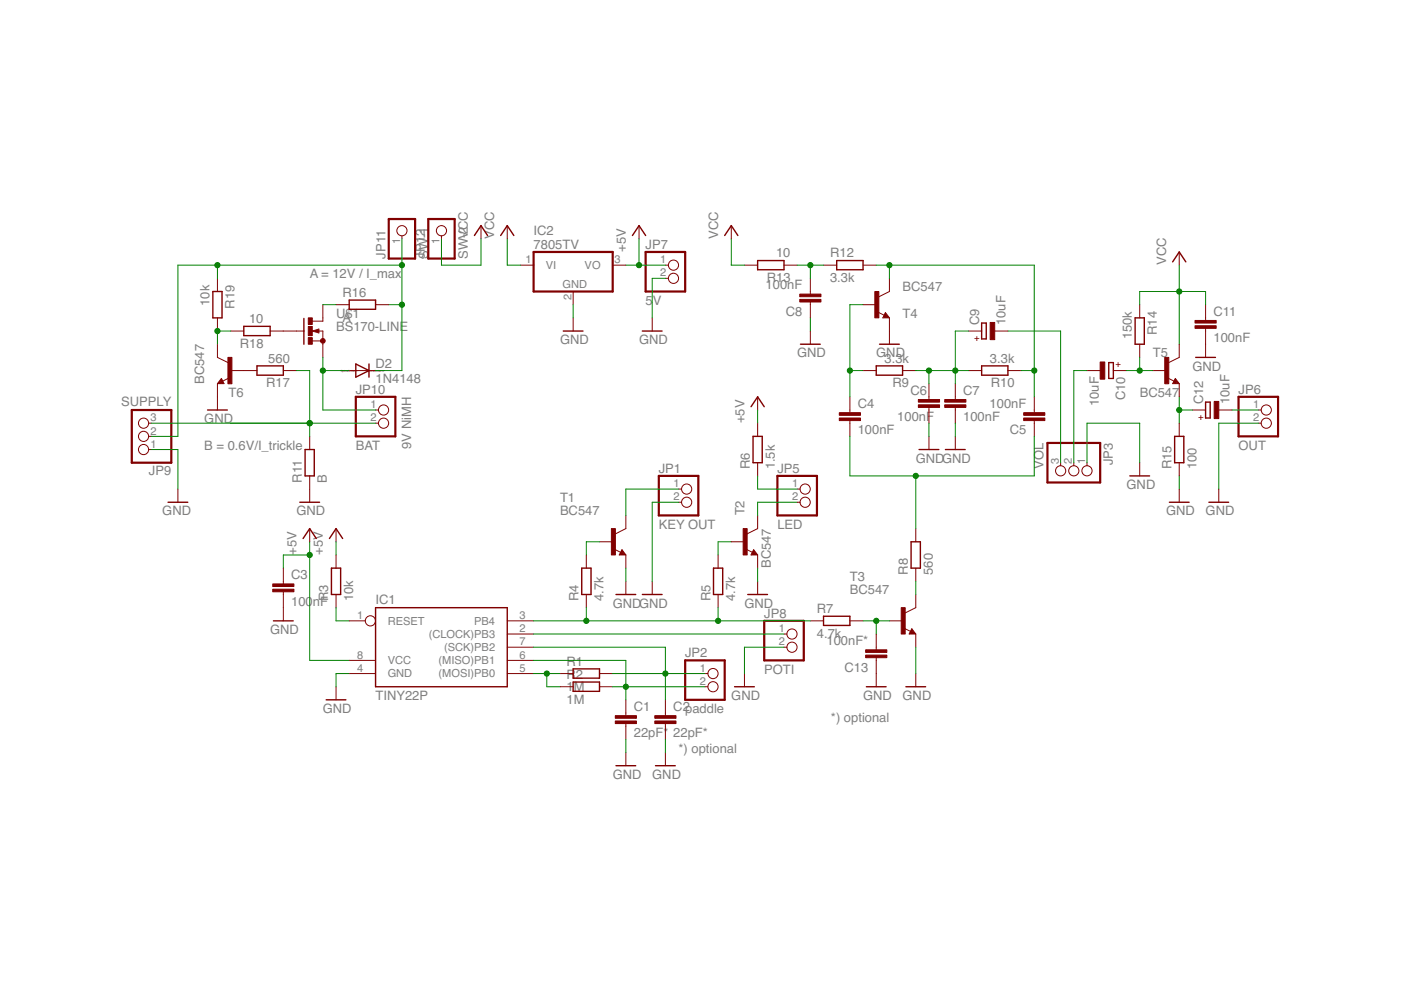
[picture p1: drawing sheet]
<svg xmlns="http://www.w3.org/2000/svg" width="297mm" height="210mm" viewBox="0 0 297 210" stroke-linecap="round" stroke-linejoin="round" font-family="sans-serif">
<g fill="none" stroke="#800000" stroke-width=".3">
<path d="M100.6 49.9l1.4-2.1 1.4 2.1M106.2 49.9l1.3-2.1 1.4 2.1M134.1 49.9l1.4-2.1 1.4 2.1M153.6 49.9l1.4-2.1 1.4 2.1M160.6 55.2h5.6v2h-5.6zM177.4 55.2h5.6v2h-5.6zM248.6 55.5l1.4-2.1 1.4 2.1M45.1 61.8h2v5.6h-2zM51.7 69.2h5.6v2h-5.6zM54.5 77.6h5.6v1.9h-5.6zM64.4 67.5v5.5M74 63.6h5.6v2h-5.6z"/>
<path d="M75.4 77.2l2.8 1.4-2.8 1.4zM78.2 77.2v2.8M119.4 70.2h4.2M136.2 70.2h4.2M169.7 73h4.2M185.8 77.6h5.6v1.9h-5.6zM186.5 73h4.2M187.7 66.8l.2 .3h-.4l.2-.6 .6 .7h-.8M208.1 77.6h5.6v1.9h-5.6zM208.1 68.5h1v3.4h-1zM235.1 76.9h1v3.3h-1zM240.7 67.4h1.9v5.6h-1.9z"/>
<path d="M253.5 75.8h4.2M44 86.9h4.2M46.9 80.8l-.1 .3h.4l-.3-.6-.5 .7h.8M64.7 95.3h1.9v5.6h-1.9zM159.2 86.2l1.4-2.1 1.4 2.1M159.7 92.5h1.9v5.6h-1.9zM194.9 95.3h4.2M200.4 95.3h4.2M249 92.5h2v5.6h-2zM249.2 80.8l.1 .3h-.4l.3-.6 .5 .7h-.8M255.6 85.3h1v3.3h-1zM35.6 106.5h4.2"/>
<path d="M63.6 106.5h4.2M64.3 114.2l1.4-2.1 1.4 2.1M69.8 114.2l1.4-2.1 1.4 2.1M131.9 117.1l.1 .3h-.4l.3-.6 .5 .7h-.8M159.8 117.1l.1 .3h-.4l.3-.6 .6 .7h-.9M193.2 114.9h1.9v5.6h-1.9zM239.5 100.9h4.2M247.9 106.5h4.2M256.3 106.5h4.2M58 131.6h4.2M70.3 120.5h1.9v5.5h-1.9zM79.6 128.8h27.9v16.8h-27.9z"/>
<path d="M123.3 120.5h2v5.5h-2zM130.6 126h4.2M136.2 126h4.2M151.3 120.5h1.9v5.5h-1.9zM158.5 126h4.2M174.6 130.7h5.6v1.9h-5.6zM193.3 133.9l.2 .2h-.5l.3-.5 .6 .7h-.9M69.2 148.4h4.1M121.5 141.8h5.6v2h-5.6zM121.5 144.6h5.6v2h-5.6zM155.7 145.6h4.2M183.7 145.6h4.2"/>
<path d="M192.1 145.6h4.2M130.6 162.3h4.2M139 162.3h4.2"/>
</g>
<g fill="none" stroke="#800000" stroke-width=".21">
<path d="M46.1 59v2.8M85.2 50v.6M93.6 50v.6M102 47.8v2.8M107.5 47.8v2.8M110.3 56.2h2.8M129.9 56.2h2.8M135.5 47.8v2.8M141.1 56.2h.6M141.1 59h.6M155 47.8v2.8M157.8 56.2h2.8"/>
<path d="M166.2 56.2h2.8M171.8 59v3.4M174.6 56.2h2.8M183 56.2h2.8M188.6 59v2.8l-2.3 1.1M250 53.4v2.8M46.1 73v2.8l2.2 1.1M46.1 67.4v2.8M48.9 78.6h5.6M48.9 70.2h2.8M57.3 70.2h7.1M60.1 78.6h2.8"/>
<path d="M66.2 70.2h2.3v5.6M66.2 70.2l1.4-.4v.8zM66.2 72.3h2.3M68.5 64.6v3.5h-2.2M71.2 64.6h2.8M74 78.6h5.6M79.6 64.6h2.8M121.5 61.8v2.8M121.5 67.4v2.8M138.3 67.4v2.8M171.8 64v3.4M171.8 70.2v2.8"/>
<path d="M183 78.6h2.8M183 64.6h2.8M186.1 66.2l1.4 .6M187.7 66.3l.9 1.1h-1.4zM188.6 67.4v5.6M191.4 78.6h2.8M205.3 78.6h2.8M205.3 70.2h2.8M210.9 70.2h2.8M213.7 78.6h2.8M230.5 78.6h2.8M236.1 78.6h2.7"/>
<path d="M241.6 64.6v2.8M241.6 73v2.8M244.4 78.6h2.8M250 73v2.8l-2.2 1.1M255.6 64.6v3.3M255.6 69.6v6.2M31.5 89.7h.6M31.5 95.3h.6M31.5 92.5h.6M46.1 81.3v5.6M46.9 80.2l.6 1.1h-1.4zM48.6 80.1l-1.4 .7"/>
<path d="M65.7 92.5v2.8M79.6 86.9h.6M79.6 89.7h.6M160.6 84.1v2.8M160.6 89.7v2.8M160.6 98.1v2.8M180.2 84.1v3.4M180.2 89.2v3.3M197 81.3v3.4M197 86.4v3.3M197 92.5v2.8M202.5 81.3v3.4"/>
<path d="M202.5 86.4v3.3M202.5 92.5v2.8M219.3 84.1v3.4M219.3 89.2v3.3M224.9 98.1v.6M227.7 98.1v.6M230.5 98.1v.6M241.6 98.1v2.8M247.6 80.1l1.3 .7M249.2 80.2l.8 1.1h-1.4zM250 81.3v2.8M250 89.7v2.8"/>
<path d="M250 98.1v2.8M252.8 86.9h2.8M258.4 86.9h2.8M266.8 86.9h.6M266.8 89.7h.6M37.7 103.7v2.8M65.7 100.9v5.6M65.7 112.1v2.8M71.2 112.1v2.8M71.2 117.7v2.8M124.3 117.7v2.8M127.1 114.9h2.8"/>
<path d="M130.2 116.4l1.4 .7M131.9 116.5l.8 1.2h-1.4zM132.7 109.3v2.8l-2.2 1.1M132.7 117.7v2.8M143.9 103.7h.6M143.9 106.5h.6M152.3 117.7v2.8M155 114.9h2.8M158.2 116.4l1.3 .7M159.8 116.5l.8 1.2h-1.4zM160.6 109.3v2.8l-2.2 1.1M160.6 117.7v2.8"/>
<path d="M169 103.7h.6M169 106.5h.6M194.2 112.1v2.8M250 103.7v2.8M258.4 103.7v2.8M60.1 120.5v3.3M60.1 125.5v6.1M71.2 126v2.8M74 131.6h3.4M107.5 131.6h5.6M107.5 134.4h5.6M107.5 137.2h5.6"/>
<path d="M124.3 126v2.8M132.7 123.3v2.7M138.3 123.3v2.7M152.3 126v2.8M160.6 123.3v2.7M166.2 134.4h.6M166.2 137.2h.6M171.8 131.6h2.8M180.2 131.6h2.8M185.8 134.4v3.4M185.8 139.4v6.2M188.6 131.6h2.8"/>
<path d="M191.7 133.2l1.4 .7M193.3 133.3l.9 1.1h-1.4zM194.2 126v2.8l-2.3 1.2M194.2 120.5v2.8M194.2 134.4v2.8M71.2 145.6v2.8M74 142.8h5.6M74 140h5.6M107.5 142.8h5.6M107.5 140h5.6M118.7 142.8h2.8M118.7 145.6h2.8"/>
<path d="M127.1 142.8h2.8M127.1 145.6h2.8M132.7 148.4v3.3M132.7 153.4v3.4M132.7 159.6v2.7M141.1 148.4v3.3M141.1 153.4v3.4M141.1 159.6v2.7M149.5 142.8h.6M149.5 145.6h.6M157.8 142.8v2.8M194.2 142.8v2.8"/>
<circle cx="85.2" cy="48.9" r="1.08"/>
<circle cx="93.6" cy="48.9" r="1.08"/>
<circle cx="142.8" cy="59" r="1.08"/>
<circle cx="142.8" cy="56.2" r="1.08"/>
<circle cx="30.4" cy="92.5" r="1.08"/>
<circle cx="30.4" cy="95.3" r="1.08"/>
<circle cx="30.4" cy="89.7" r="1.08"/>
<circle cx="81.3" cy="89.7" r="1.08"/>
<circle cx="81.3" cy="86.9" r="1.08"/>
<circle cx="224.9" cy="99.8" r="1.08"/>
<circle cx="227.7" cy="99.8" r="1.08"/>
<circle cx="230.5" cy="99.8" r="1.08"/>
<circle cx="268.5" cy="86.9" r="1.08"/>
<circle cx="268.5" cy="89.7" r="1.08"/>
<circle cx="145.6" cy="103.7" r="1.08"/>
<circle cx="145.6" cy="106.5" r="1.08"/>
<circle cx="170.7" cy="106.5" r="1.08"/>
<circle cx="170.7" cy="103.7" r="1.08"/>
<circle cx="78.5" cy="131.6" r="1.08"/>
<circle cx="167.9" cy="134.4" r="1.08"/>
<circle cx="167.9" cy="137.2" r="1.08"/>
<circle cx="151.2" cy="142.8" r="1.08"/>
<circle cx="151.2" cy="145.6" r="1.08"/>
</g>
<g fill="#800000" stroke="#800000" stroke-width=".21">
<path d="M130.5 152.9h4.4v.5h-4.4z"/>
<path d="M130.5 151.7h4.4v.6h-4.4z"/>
<path d="M138.8 152.9h4.5v.5h-4.5z"/>
<path d="M138.8 151.7h4.5v.6h-4.5z"/>
<path d="M57.8 124.9h4.5v.6h-4.5z"/>
<path d="M57.8 123.8h4.5v.6h-4.5z"/>
<path d="M129.6 112.1h.9v5.6h-.9z"/>
<path d="M157.6 112.1h.8v5.6h-.8z"/>
<path d="M191.1 128.8h.8v5.6h-.8z"/>
<path d="M177.9 88.6h4.5v.6h-4.5z"/>
<path d="M177.9 87.5h4.5v.6h-4.5z"/>
<path d="M217 87.5h4.5v.6h-4.5z"/>
<path d="M217 88.6h4.5v.6h-4.5z"/>
<path d="M194.7 85.8h4.5v.6h-4.5z"/>
<path d="M194.7 84.7h4.5v.6h-4.5z"/>
<path d="M200.3 85.8h4.5v.6h-4.5z"/>
<path d="M200.3 84.7h4.5v.6h-4.5z"/>
<path d="M185.5 61.8h.8v5.6h-.8z"/>
<path d="M169.6 62.4h4.5v.5h-4.5z"/>
<path d="M169.6 63.5h4.5v.5h-4.5z"/>
<path d="M209.9 68.4h1v3.6h-1z"/>
<path d="M233.3 76.8h.9v3.6h-.9z"/>
<path d="M247 75.8h.8v5.6h-.8z"/>
<path d="M253.4 69.1h4.5v.5h-4.5z"/>
<path d="M253.4 67.9h4.5v.6h-4.5z"/>
<path d="M257.4 85.1h1v3.7h-1z"/>
<path d="M65.4 71.6h.8v1.4h-.8z"/>
<path d="M65.4 67.4h.8v1.4h-.8z"/>
<path d="M65.4 69.2h.8v2h-.8z"/>
<path d="M48.3 75.8h.9v5.6h-.9z"/>
<path d="M183.5 137.8h4.5v.5h-4.5z"/>
<path d="M183.5 138.9h4.5v.5h-4.5z"/>
</g>
<path d="M82.4 46.4h5.6v8.4h-5.6zM90.8 46.4h5.6v8.4h-5.6zM113.1 53.4h16.8v8.4h-16.8zM136.9 53.4h8.4v8.4h-8.4zM27.9 86.9h8.4v11.2h-8.4zM75.4 84.1h8.4v8.4h-8.4zM222.1 93.9h11.2v8.4h-11.2zM262.6 84.1h8.4v8.4h-8.4zM139.7 100.9h8.4v8.4h-8.4zM164.8 100.9h8.4v8.4h-8.4zM162 131.6h8.4v8.4h-8.4zM145.3 140h8.3v8.4h-8.3z" fill="none" stroke="#800000" stroke-width=".47"/>
<path d="M67.5 70l-.6 .2 .6 .1" fill="none" stroke="#800000" stroke-width=".34"/>
<path d="M68 72a.51 .51 0 0 1 .8-.1 .51 .51 0 0 1-.2 .9 .51 .51 0 0 1-.7-.5h.6h-.6z" fill-rule="evenodd" fill="#800000" stroke="#800000" stroke-width=".21"/>
<g fill="none" stroke="#008000" stroke-width=".21">
<path d="M46.1 56.2v2.8M85.2 56.2h-47.5v36.3h-5.6M85.2 50.6v28h-5.6M93.6 50.6v5.6h8.4v-5.6M107.5 50.6v5.6h2.8M132.7 56.2h8.4M135.5 50.6v5.6M141.1 59h-2.8v8.4M155 50.6v5.6h2.8M169 56.2h5.6M171.8 56.2v2.8M185.8 56.2h33.5v27.9"/>
<path d="M188.6 56.2v2.8M250 56.2v16.8M48.9 70.2h-2.8v2.8M62.9 78.6h2.8v13.9M68.5 78.6h5.5M68.5 64.6h2.7M68.5 75.8v11.1h11.1M82.4 64.6h2.8M121.5 64.6v2.8M171.8 67.4v2.8M180.2 78.6h2.8M183 64.6h-2.8v19.5"/>
<path d="M194.2 78.6h11.1M197 78.6v2.7M205.3 70.2h-2.8v11.1M213.7 70.2h11.2v27.9M216.5 78.6h2.8M230.5 78.6h-2.8v19.5M238.8 78.6h5.6M241.6 64.6v-2.8h14v2.8M241.6 75.8v2.8M32.1 89.7h47.5M32.1 95.3h5.6v8.4M160.6 86.9v2.8"/>
<path d="M180.2 92.5v8.4h39.1v-8.4M197 89.7v2.8M202.5 89.7v2.8M230.5 98.1v-8.4h11.1v8.4M250 84.1v5.6M250 86.9h2.8M261.2 86.9h5.6M266.8 89.7h-8.4v14M65.7 114.9v25.1h8.3M65.7 117.7h-5.6v2.8M71.2 114.9v2.8M127.1 114.9h-2.8v2.8"/>
<path d="M143.9 103.7h-11.2v5.6M143.9 106.5h-5.6v16.8M155 114.9h-2.7v2.8M160.6 100.9v2.8h8.4M169 106.5h-8.4v2.8M194.2 100.9v11.2M250 100.9v2.8M71.2 128.8v2.8h2.8M113.1 137.2h28v11.2M113.1 131.6h58.7M113.1 134.4h53.1M124.3 128.8v2.8"/>
<path d="M132.7 120.5v2.8M152.3 128.8v2.8M160.6 120.5v2.8M166.2 137.2h-8.4v5.6M183 131.6h5.6M185.8 131.6v2.8M194.2 123.3v2.7M194.2 137.2v5.6M74 142.8h-2.8v2.8M113.1 142.8h5.6M113.1 140h19.6v8.4M115.9 142.8v2.8h2.8"/>
<path d="M129.9 142.8h19.6M129.9 145.6h19.6M132.7 156.8v2.8M141.1 156.8v2.8"/>
</g>
<g fill="#008000" stroke="#008000" stroke-width=".21">
<circle cx="115.9" cy="142.8" r=".55"/>
<circle cx="141.1" cy="142.8" r=".55"/>
<circle cx="132.7" cy="145.6" r=".55"/>
<circle cx="65.7" cy="117.7" r=".55"/>
<circle cx="135.5" cy="56.2" r=".55"/>
<circle cx="124.3" cy="131.6" r=".55"/>
<circle cx="152.3" cy="131.6" r=".55"/>
<circle cx="185.8" cy="131.6" r=".55"/>
<circle cx="250" cy="61.8" r=".55"/>
<circle cx="180.2" cy="78.6" r=".55"/>
<circle cx="219.3" cy="78.6" r=".55"/>
<circle cx="188.6" cy="56.2" r=".55"/>
<circle cx="197" cy="78.6" r=".55"/>
<circle cx="202.5" cy="78.6" r=".55"/>
<circle cx="194.2" cy="100.9" r=".55"/>
<circle cx="171.8" cy="56.2" r=".55"/>
<circle cx="241.6" cy="78.6" r=".55"/>
<circle cx="250" cy="86.9" r=".55"/>
<circle cx="65.7" cy="89.7" r=".55"/>
<circle cx="68.5" cy="78.6" r=".55"/>
<circle cx="46.1" cy="70.2" r=".55"/>
<circle cx="85.2" cy="64.6" r=".55"/>
<circle cx="46.1" cy="56.2" r=".55"/>
<circle cx="85.2" cy="56.2" r=".55"/>
</g>
<g font-size="2.8" fill="#808080">
<text x="99.2" y="50.4" transform="rotate(-90 99.2 50.4)">-2</text>
<text x="104.8" y="50.6" transform="rotate(-90 104.8 50.6)">VCC</text>
<text x="113.1" y="52.7">7805TV</text>
<text x="113.1" y="49.9">IC2</text>
<text x="132.7" y="53.4" transform="rotate(-90 132.7 53.4)">+5V</text>
<text x="136.9" y="52.7">JP7</text>
<text x="152.3" y="50.6" transform="rotate(-90 152.3 50.6)">VCC</text>
<text x="65.7" y="59">A = 12V / I_max</text>
<text x="81.7" y="54.8" transform="rotate(-90 81.7 54.8)">JP11</text>
<text x="90.1" y="54.8" transform="rotate(-90 90.1 54.8)">JP12</text>
<text x="90.8" y="54.8" transform="rotate(-90 90.8 54.8)">SW-1</text>
<text x="99.2" y="54.8" transform="rotate(-90 99.2 54.8)">SWVCC</text>
<text x="162.6" y="59.8">R13</text>
<text x="164.5" y="54.5">10</text>
<text x="176" y="59.8">3.3k</text>
<text x="176" y="54.6">R12</text>
<text x="247.2" y="56.2" transform="rotate(-90 247.2 56.2)">VCC</text>
<text x="44.4" y="64.9" transform="rotate(-90 44.4 64.9)">10k</text>
<text x="49.7" y="65.4" transform="rotate(-90 49.7 65.4)">R19</text>
<text x="72.6" y="62.9">R16</text>
<text x="136.9" y="64.6">5</text>
<text x="138.4" y="64.6">V</text>
<text x="162.3" y="61.4">100nF</text>
<text x="191.4" y="61.8">BC547</text>
<text x="52.8" y="68.5">10</text>
<text x="71.2" y="70.2">BS170-LINE</text>
<text x="71.2" y="67.4">U$1</text>
<text x="72.6" y="68.2">A</text>
<text x="166.6" y="67">C8</text>
<text x="191.4" y="67.4">T4</text>
<text x="207.6" y="68.9" transform="rotate(-90 207.6 68.9)">C9</text>
<text x="213.2" y="68.9" transform="rotate(-90 213.2 68.9)">10uF</text>
<text x="240" y="72" transform="rotate(-90 240 72)">150k</text>
<text x="245.2" y="71" transform="rotate(-90 245.2 71)">R14</text>
<text x="257.3" y="67">C11</text>
<text x="50.8" y="73.8">R18</text>
<text x="56.9" y="76.9">560</text>
<text x="118.7" y="73">GND</text>
<text x="135.5" y="73">GND</text>
<text x="169" y="75.8">GND</text>
<text x="185.8" y="75.8">GND</text>
<text x="187.6" y="76.9">3.3k</text>
<text x="209.9" y="76.9">3.3k</text>
<text x="244.4" y="75.8">T5</text>
<text x="257.3" y="72.6">100nF</text>
<text x="43.3" y="81.4" transform="rotate(-90 43.3 81.4)">BC547</text>
<text x="56.4" y="82.2">R17</text>
<text x="75.4" y="83.4">JP10</text>
<text x="79.6" y="81.1">1N4148</text>
<text x="79.6" y="78">D2</text>
<text x="189.2" y="82.2">R9</text>
<text x="193" y="83.7">C6</text>
<text x="204.2" y="83.7">C7</text>
<text x="210.1" y="82.2">R10</text>
<text x="252.8" y="78.6">GND</text>
<text x="262.6" y="83.4">JP6</text>
<text x="25.7" y="86.1">SUPPLY</text>
<text x="43.3" y="89.7">GND</text>
<text x="48.5" y="84.1">T6</text>
<text x="157.8" y="89.7" transform="rotate(-90 157.8 89.7)">+5V</text>
<text x="181.9" y="86.5">C4</text>
<text x="190.2" y="89.3">100nF</text>
<text x="204.2" y="89.3">100nF</text>
<text x="209.8" y="86.5">100nF</text>
<text x="232.9" y="86.1" transform="rotate(-90 232.9 86.1)">10uF</text>
<text x="238.5" y="84.9" transform="rotate(-90 238.5 84.9)">C10</text>
<text x="241.6" y="84.1">BC547</text>
<text x="255.1" y="85.7" transform="rotate(-90 255.1 85.7)">C12</text>
<text x="260.7" y="85.7" transform="rotate(-90 260.7 85.7)">10uF</text>
<text x="43.3" y="95.3">B = 0.6V/I_trickle</text>
<text x="75.4" y="95.3">BAT</text>
<text x="87.2" y="95.2" transform="rotate(-90 87.2 95.2)">9V NiMH</text>
<text x="181.9" y="92.1">100nF</text>
<text x="214.1" y="92.1">C5</text>
<text x="262.6" y="95.3">OUT</text>
<text x="31.6" y="100.8">JP9</text>
<text x="139.7" y="100.2">JP1</text>
<text x="159" y="99.5" transform="rotate(-90 159 99.5)">R6</text>
<text x="164.3" y="99.5" transform="rotate(-90 164.3 99.5)">1.5k</text>
<text x="164.8" y="100.2">JP5</text>
<text x="194.2" y="98.1">GNDGND</text>
<text x="221.2" y="99.4" transform="rotate(-90 221.2 99.4)">VOL</text>
<text x="235.9" y="98.7" transform="rotate(-90 235.9 98.7)">JP3</text>
<text x="248.4" y="99.5" transform="rotate(-90 248.4 99.5)">R15</text>
<text x="253.7" y="99.5" transform="rotate(-90 253.7 99.5)">100</text>
<text x="64" y="102.3" transform="rotate(-90 64 102.3)">R11</text>
<text x="69.3" y="102.3" transform="rotate(-90 69.3 102.3)">B</text>
<text x="118.7" y="106.5">T1</text>
<text x="238.8" y="103.7">GND</text>
<text x="34.4" y="109.3">GND</text>
<text x="62.9" y="109.3">GND</text>
<text x="118.7" y="109.3">BC547</text>
<text x="139.7" y="112.1">KEY OUT</text>
<text x="157.8" y="109.3" transform="rotate(-90 157.8 109.3)">T2</text>
<text x="164.8" y="112.1">LED</text>
<text x="247.2" y="109.3">GND</text>
<text x="255.6" y="109.3">GND</text>
<text x="62.9" y="117.7" transform="rotate(-90 62.9 117.7)">+5V</text>
<text x="68.4" y="117.7" transform="rotate(-90 68.4 117.7)">+5V</text>
<text x="61.7" y="122.8">C3</text>
<text x="163.4" y="120.5" transform="rotate(-90 163.4 120.5)">BC547</text>
<text x="180.2" y="123.3">T3</text>
<text x="192.5" y="121.9" transform="rotate(-90 192.5 121.9)">R8</text>
<text x="197.8" y="121.9" transform="rotate(-90 197.8 121.9)">560</text>
<text x="61.7" y="128.4">100</text>
<text x="66.3" y="128.4">nF</text>
<text x="69.6" y="127.4" transform="rotate(-90 69.6 127.4)">R3</text>
<text x="74.9" y="127.4" transform="rotate(-90 74.9 127.4)">10k</text>
<text x="79.6" y="128">IC1</text>
<text x="122.7" y="127.4" transform="rotate(-90 122.7 127.4)">R4</text>
<text x="127.9" y="127.4" transform="rotate(-90 127.9 127.4)">4.7k</text>
<text x="129.9" y="128.8">GNDGND</text>
<text x="150.6" y="127.4" transform="rotate(-90 150.6 127.4)">R5</text>
<text x="155.9" y="127.4" transform="rotate(-90 155.9 127.4)">4.7k</text>
<text x="157.8" y="128.8">GND</text>
<text x="162" y="130.9">JP8</text>
<text x="173.2" y="130">R7</text>
<text x="180.2" y="126">BC547</text>
<text x="57.3" y="134.4">GND</text>
<text x="173.2" y="135.3">4.7k</text>
<text x="175.2" y="136.8">100nF*</text>
<text x="120.1" y="141.2">R1</text>
<text x="120.1" y="143.9">R2</text>
<text x="145.3" y="139.3">JP2</text>
<text x="162" y="142.8">POTI</text>
<text x="179.1" y="142.4">C13</text>
<text x="79.6" y="148.4">TINY22P</text>
<text x="120.1" y="146.4">1M</text>
<text x="120.1" y="149.2">1M</text>
<text x="155" y="148.4">GND</text>
<text x="183" y="148.4">GND</text>
<text x="191.4" y="148.4">GND</text>
<text x="68.4" y="151.2">GND</text>
<text x="134.4" y="150.8">C1</text>
<text x="142.8" y="150.8">C2paddle</text>
<text x="176.2" y="153.1">*) optional</text>
<text x="134.4" y="156.3">22pF*</text>
<text x="142.8" y="156.3">22pF*</text>
<text x="143.9" y="159.6">*) optional</text>
<text x="129.9" y="165.1">GND</text>
<text x="138.3" y="165.1">GND</text>
</g>
<g font-size="2.3" fill="#808080">
<text x="84.8" y="51.7" transform="rotate(-90 84.8 51.7)">1</text>
<text x="93.2" y="51.7" transform="rotate(-90 93.2 51.7)">1</text>
<text x="111.4" y="55.8">1</text>
<text x="115.7" y="57.1">VI</text>
<text x="123.9" y="57.1">VO</text>
<text x="130.3" y="55.8">3</text>
<text x="140" y="55.8">1</text>
<text x="140" y="58.6">2</text>
<text x="119.3" y="61">GND</text>
<text x="121.1" y="63.5" transform="rotate(-90 121.1 63.5)">2</text>
<text x="31.9" y="89.3">3</text>
<text x="78.5" y="86.5">1</text>
<text x="78.5" y="89.3">2</text>
<text x="265.7" y="86.5">1</text>
<text x="265.7" y="89.3">2</text>
<text x="31.9" y="94.9">1</text>
<text x="31.9" y="92.1">2</text>
<text x="224.5" y="98.3" transform="rotate(-90 224.5 98.3)">3</text>
<text x="227.3" y="98.3" transform="rotate(-90 227.3 98.3)">2</text>
<text x="230.1" y="98.3" transform="rotate(-90 230.1 98.3)">1</text>
<text x="142.8" y="103.3">1</text>
<text x="142.8" y="106.1">2</text>
<text x="167.9" y="103.3">1</text>
<text x="167.9" y="106.1">2</text>
<text x="75.7" y="131.2">1</text>
<text x="110.1" y="131.2">3</text>
<text x="82.2" y="132.5">RESET</text>
<text x="90.9" y="135.3">(CLOCK)PB3</text>
<text x="100.5" y="132.5">PB4</text>
<text x="110.1" y="134">2</text>
<text x="110.1" y="136.8">7</text>
<text x="165.1" y="134">1</text>
<text x="165.1" y="136.8">2</text>
<text x="75.7" y="142.4">4</text>
<text x="75.7" y="139.6">8</text>
<text x="82.2" y="143.6">GND</text>
<text x="82.2" y="140.8">VCC</text>
<text x="93" y="140.8">(MISO)PB1</text>
<text x="93" y="143.6">(MOSI)PB0</text>
<text x="94.2" y="138.1">(SCK)PB2</text>
<text x="110.1" y="139.6">6</text>
<text x="110.1" y="142.4">5</text>
<text x="148.4" y="142.4">1</text>
<text x="148.4" y="145.2">2</text>
</g>
<g font-size="2" fill="#800000">
<text x="206.5" y="72.2">+</text>
<text x="236.5" y="77.9">+</text>
<text x="254" y="89">+</text>
</g>
<g font-size=".6" fill="#800080">
<text x="72.2" y="78.8">SpiceOrder</text>
<text x="75.5" y="78.8">1</text>
<text x="77.8" y="78.8">SpiceOrder 2</text>
</g>
</svg>
